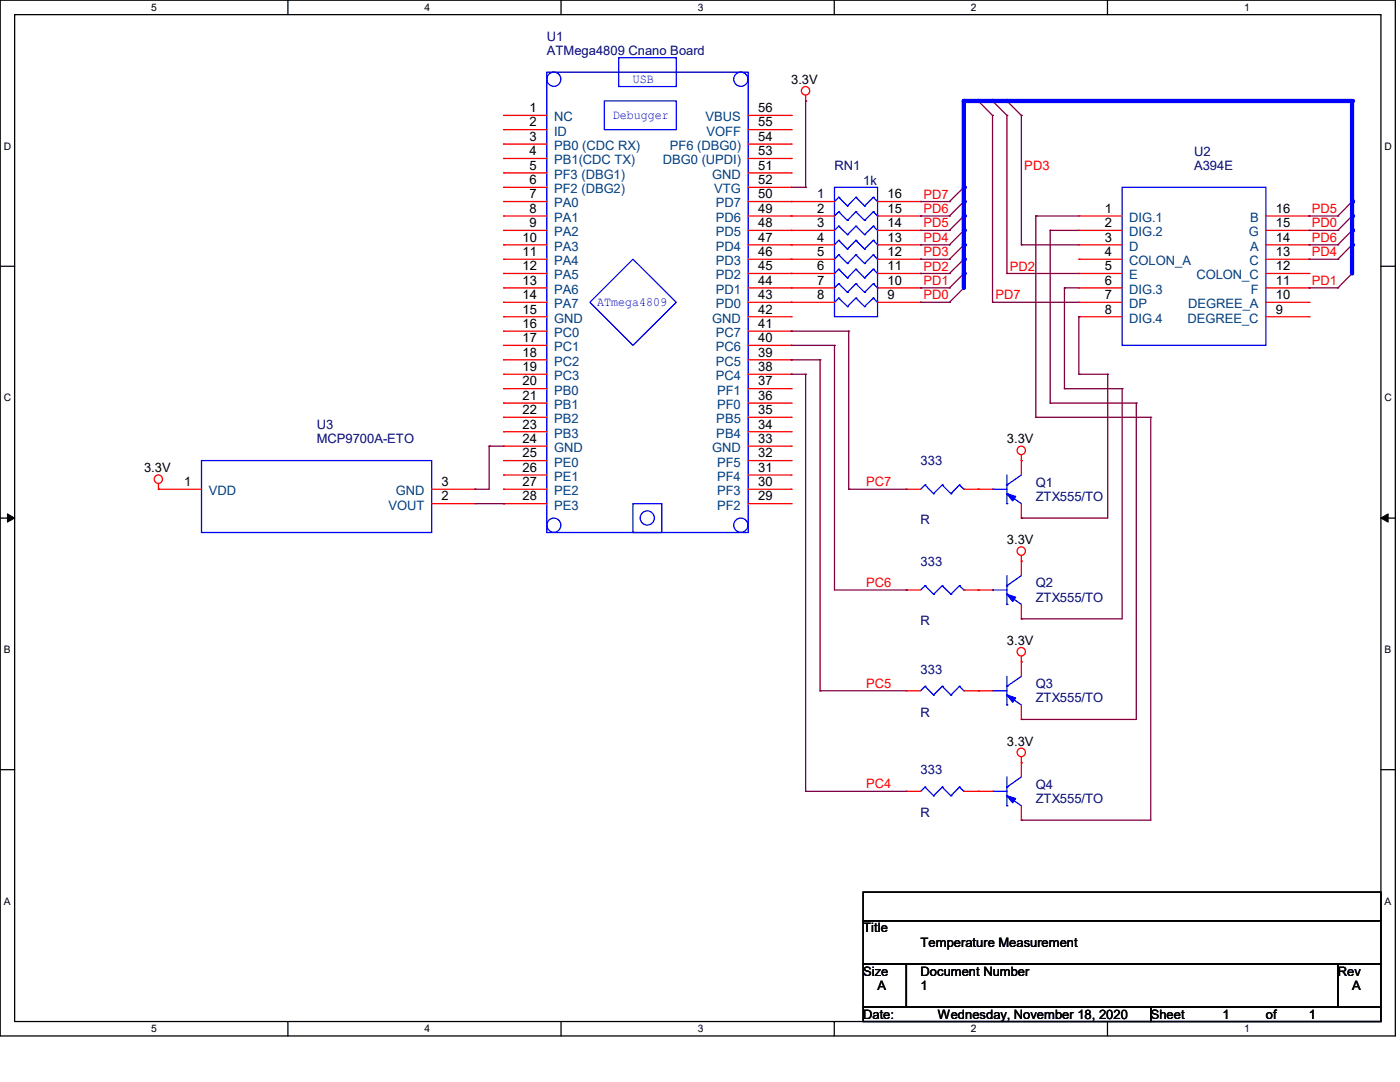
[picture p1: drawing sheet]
<svg xmlns="http://www.w3.org/2000/svg" width="279mm" height="216mm" viewBox="0 0 279 216" stroke-linecap="round" stroke-linejoin="round" font-family="sans-serif">
<path d="M0 0h278.5v206.7h-278.5zM2.9 2.9h272.7v200.9h-272.7z" fill="none" stroke="#000" stroke-width=".25"/>
<g fill="#fff">
<path d="M30.2 .3h1.1v2.3h-1.1z"/>
<path d="M30.2 204.1h1.1v2.3h-1.1z"/>
</g>
<path d="M57.4 0v2.9M57.4 203.8v2.9" fill="none" stroke="#000" stroke-width=".25"/>
<g fill="#fff">
<path d="M84.7 .3h1.1v2.3h-1.1z"/>
<path d="M84.7 204.1h1.1v2.3h-1.1z"/>
</g>
<path d="M112 0v2.9M112 203.8v2.9" fill="none" stroke="#000" stroke-width=".25"/>
<g fill="#fff">
<path d="M139.2 .3h1.1v2.3h-1.1z"/>
<path d="M139.2 204.1h1.1v2.3h-1.1z"/>
</g>
<path d="M166.5 0v2.9M166.5 203.8v2.9" fill="none" stroke="#000" stroke-width=".25"/>
<g fill="#fff">
<path d="M193.8 .3h1.1v2.3h-1.1z"/>
<path d="M193.8 204.1h1.1v2.3h-1.1z"/>
</g>
<path d="M221 0v2.9M221 203.8v2.9" fill="none" stroke="#000" stroke-width=".25"/>
<g fill="#fff">
<path d="M248.3 .3h1.1v2.3h-1.1z"/>
<path d="M248.3 204.1h1.1v2.3h-1.1z"/>
<path d="M.8 28h1.4v2.3h-1.4z"/>
<path d="M276.3 28h1.4v2.3h-1.4z"/>
<path d="M.8 78.2h1.4v2.3h-1.4z"/>
<path d="M276.3 78.2h1.4v2.3h-1.4z"/>
</g>
<path d="M0 53.1h2.9M275.6 53.1h2.9" fill="none" stroke="#000" stroke-width=".25"/>
<g fill="#fff">
<path d="M.8 128.5h1.3v2.2h-1.3z"/>
<path d="M276.3 128.5h1.3v2.2h-1.3z"/>
</g>
<path d="M0 103.4h2.9M275.6 103.4h2.9" fill="none" stroke="#000" stroke-width=".25"/>
<path d="M1.5 102.5l1.4 .9-1.4 .8zM275.6 103.4l1.4-.9v1.7z" fill="#000" stroke="#000" stroke-width=".2"/>
<g fill="#fff">
<path d="M.8 178.7h1.3v2.2h-1.3z"/>
<path d="M276.3 178.7h1.3v2.2h-1.3z"/>
</g>
<path d="M0 153.6h2.9M275.6 153.6h2.9M172.3 178h103.3v5.7h-103.3zM172.3 183.7h103.3v8.7h-103.3zM172.3 192.4h8.6v8.6h-8.6zM180.9 192.4h86.1v8.6h-86.1zM267 192.4h8.6v8.6h-8.6zM172.3 201h57.4v2.8h-57.4zM229.7 201h45.9v2.8h-45.9z" fill="none" stroke="#000" stroke-width=".25"/>
<g fill="none" stroke="#f00" stroke-width=".25">
<path d="M160.8 19v1.2M100.5 23h.1M100.5 28.7h.1M100.5 25.9h.1M100.5 31.6h.1M100.5 34.5h.1M100.5 37.4h.1M100.5 23h8.6M100.5 28.7h8.6M100.5 25.9h8.6M100.5 31.6h8.6M100.5 34.5h8.6"/>
<path d="M100.5 37.4h8.6M149.3 23h8.6M149.3 28.7h8.6M149.3 25.9h8.6M149.3 31.6h8.6M149.3 34.5h8.6M149.3 37.4h8.6M157.9 34.5h.1M157.9 31.6h.1M157.9 28.7h.1M157.9 25.9h.1M157.9 23h.1"/>
<path d="M157.9 37.4h.1M160.8 20.2h.1M100.5 40.2h.1M100.5 43.1h.1M100.5 46h.1M100.5 48.9h.1M100.5 51.7h.1M100.5 54.6h.1M100.5 57.4h.1M100.5 40.2h8.6M100.5 43.1h8.6M100.5 46h8.6"/>
<path d="M100.5 48.9h8.6M100.5 51.7h8.6M100.5 54.6h8.6M100.5 57.4h8.6M149.3 40.2h17.2M149.3 43.1h17.2M149.3 46h17.2M149.3 48.9h17.2M149.3 51.7h17.2M149.3 54.6h17.2M149.3 57.4h17.2M157.9 57.4h.1"/>
<path d="M157.9 54.6h.1M157.9 51.7h.1M157.9 48.9h.1M157.9 46h.1M157.9 43.1h.1M157.9 40.2h.1M175.1 40.2h8.6M175.1 43.1h8.6M175.1 46h8.6M175.1 48.9h8.6M175.1 51.7h8.6M175.1 54.6h8.6"/>
<path d="M175.1 57.4h8.6M183.7 57.4h.1M183.7 54.6h.1M183.7 51.7h.1M183.7 48.9h.1M183.7 46h.1M183.7 43.1h.1M183.7 40.2h.1M215.3 43.1h.1M215.3 46h.1M215.3 48.9h.1M215.3 51.7h.1"/>
<path d="M215.3 54.6h.1M215.3 57.4h.1M215.3 43.1h8.6M215.3 46h8.6M215.3 48.9h8.6M215.3 51.7h8.6M215.3 54.6h8.6M215.3 57.4h8.6M252.6 43.1h8.6M252.6 46h8.6M252.6 48.9h8.6M252.6 51.7h8.6"/>
<path d="M252.6 54.6h8.6M252.6 57.4h8.6M261.2 57.4h.1M261.2 54.6h.1M261.2 51.7h.1M261.2 48.9h.1M261.2 46h.1M261.2 43.1h.1M100.5 60.3h.1M100.5 66.1h.1M100.5 68.9h.1M100.5 71.8h.1"/>
<path d="M100.5 74.7h.1M100.5 63.2h.1M100.5 77.6h.1M100.5 60.3h8.6M100.5 66.1h8.6M100.5 68.9h8.6M100.5 71.8h8.6M100.5 74.7h8.6M100.5 63.2h8.6M100.5 77.6h8.6M149.3 60.3h17.2M149.3 66.1h8.6"/>
<path d="M149.3 68.9h8.6M149.3 71.8h8.6M149.3 74.7h8.6M149.3 63.2h8.6M149.3 77.6h8.6M157.9 60.3h.1M157.9 77.6h.1M157.9 74.7h.1M157.9 71.8h.1M157.9 68.9h.1M157.9 66.1h.1M157.9 63.2h.1"/>
<path d="M175.1 60.3h8.6M183.7 60.3h.1M215.3 60.3h.1M215.3 63.2h.1M215.3 60.3h8.6M215.3 63.2h8.6M252.6 60.3h8.6M252.6 63.2h8.6M261.2 63.2h.1M261.2 60.3h.1M31.6 97.6h.1M31.6 96.5v1.1"/>
<path d="M31.6 97.6h8.6M86.1 97.6h8.7M94.8 97.6h.1M100.5 80.4h.1M100.5 83.3h.1M100.5 86.1h.1M100.5 89h.1M100.5 91.9h.1M100.5 94.8h.1M100.5 97.6h.1M100.5 80.4h8.6M100.5 83.3h8.6"/>
<path d="M100.5 86.1h8.6M100.5 89h8.6M100.5 91.9h8.6M100.5 94.8h8.6M100.5 97.6h8.6M149.3 80.4h8.6M149.3 83.3h8.6M149.3 86.1h8.6M149.3 89h8.6M149.3 91.9h8.6M149.3 94.8h8.6M149.3 97.6h8.6"/>
<path d="M157.9 97.6h.1M157.9 94.8h.1M157.9 91.9h.1M157.9 89h.1M157.9 86.1h.1M157.9 83.3h.1M157.9 80.4h.1M180.9 97.6h.1M180.9 97.6h2.8M192.4 97.6h5.7M195.2 97.6h.1M203.8 91.9h.1"/>
<path d="M203.8 90.8v4M86.1 100.5h8.7M94.8 100.5h.1M100.5 100.5h.1M100.5 100.5h8.6M149.3 100.5h8.6M157.9 100.5h.1M180.9 117.7h.1M180.9 117.7h2.8M192.4 117.7h5.7M195.2 117.7h.1M203.8 112h.1"/>
<path d="M203.8 103.4h.1M203.8 100.5v2.9M203.8 110.8v4.1M180.9 137.8h.1M180.9 137.8h2.8M192.4 137.8h5.7M195.2 137.8h.1M203.8 132.1h.1M203.8 123.5h.1M203.8 120.6v2.9M203.8 130.9v4.1M180.9 157.9h.1"/>
<path d="M180.9 157.9h2.8M192.4 157.9h5.7M195.2 157.9h.1M203.8 152.2h.1M203.8 143.6h.1M203.8 140.7v2.9M203.8 151v4M203.8 163.7h.1M203.8 160.8v2.9"/>
<circle cx="160.8" cy="18.1" r=".83"/>
<circle cx="31.6" cy="95.6" r=".83"/>
<circle cx="203.8" cy="89.9" r=".83"/>
<circle cx="203.8" cy="110" r=".83"/>
<circle cx="203.8" cy="130" r=".83"/>
<circle cx="203.8" cy="150.1" r=".83"/>
</g>
<g fill="none" stroke="#800040" stroke-width=".25">
<path d="M160.8 20.2h.1M160.8 20.2v17.2M192.4 37.4l-2.9 2.8M195.2 20.2h.1M195.2 20.2l2.9 2.8M198.1 20.2h.1M198.1 20.2l2.9 2.8M201 20.2h.1M201 20.2l2.8 2.8M189.5 40.2h.1M189.5 43.1h.1M189.5 46h.1"/>
<path d="M189.5 48.9h.1M189.5 51.7h.1M189.5 54.6h.1M189.5 57.4h.1M192.4 40.2l-2.9 2.9M192.4 43.1l-2.9 2.9M192.4 46l-2.9 2.9M192.4 48.9l-2.9 2.8M192.4 51.7l-2.9 2.9M192.4 54.6l-2.9 2.8M192.4 57.4l-2.9 2.9M267 43.1h.1"/>
<path d="M267 46h.1M267 48.9h.1M267 51.7h.1M267 57.4h.1M269.8 40.2l-2.8 2.9M269.8 43.1l-2.8 2.9M269.8 46l-2.8 2.9M269.8 48.9l-2.8 2.8M269.8 54.6l-2.8 2.8M189.5 60.3h.1"/>
</g>
<g fill="none" stroke="#00f" stroke-width=".25">
<path d="M109.1 14.4h40.2v91.9h-40.2zM123.5 11.5h11.5v5.8h-11.5zM120.6 20.2h14.4v5.7h-14.4zM166.5 37.4h8.6v25.8h-8.6zM167.4 39.4h.1M167.4 39.4l1.7 1.7M167.4 39.4l-.9 .8M170.8 39.4h.1M170.8 39.4l1.8 1.7M170.8 39.4l-1.7 1.7M174.3 39.4h.1M174.3 39.4l.8 .8"/>
<path d="M174.3 39.4l-1.7 1.7M223.9 37.4h28.7v31.5h-28.7zM167.4 42.2h.1M167.4 45.1h.1M167.4 48h.1M167.4 50.8h.1M167.4 53.7h.1M167.4 56.6h.1M167.4 59.5h.1M167.4 42.2l1.7 1.8M167.4 42.2l-.9 .9M167.4 45.1l1.7 1.7"/>
<path d="M167.4 45.1l-.9 .9M167.4 48l1.7 1.7M167.4 48l-.9 .9M167.4 50.8l1.7 1.8M167.4 50.8l-.9 .9M167.4 53.7l1.7 1.8M167.4 53.7l-.9 .9M167.4 56.6l1.7 1.7M167.4 56.6l-.9 .8M167.4 59.5l1.7 1.7M167.4 59.5l-.9 .8M169.1 41.1h.1"/>
<path d="M169.1 44h.1M169.1 46.8h.1M169.1 49.7h.1M169.1 52.6h.1M169.1 55.5h.1M169.1 58.3h.1M170.8 42.2h.1M170.8 45.1h.1M170.8 48h.1M170.8 50.8h.1M170.8 53.7h.1M170.8 56.6h.1"/>
<path d="M170.8 59.5h.1M170.8 42.2l1.8 1.8M170.8 42.2l-1.7 1.8M170.8 45.1l1.8 1.7M170.8 45.1l-1.7 1.7M170.8 48l1.8 1.7M170.8 48l-1.7 1.7M170.8 50.8l1.8 1.8M170.8 50.8l-1.7 1.8M170.8 53.7l1.8 1.8M170.8 53.7l-1.7 1.8M170.8 56.6l1.8 1.7"/>
<path d="M170.8 56.6l-1.7 1.7M170.8 59.5l1.8 1.7M170.8 59.5l-1.7 1.7M172.6 41.1h.1M172.6 44h.1M172.6 46.8h.1M172.6 49.7h.1M172.6 52.6h.1M172.6 55.5h.1M172.6 58.3h.1M174.3 42.2h.1M174.3 45.1h.1"/>
<path d="M174.3 48h.1M174.3 50.8h.1M174.3 53.7h.1M174.3 56.6h.1M174.3 59.5h.1M174.3 42.2l.8 .9M174.3 42.2l-1.7 1.8M174.3 45.1l.8 .9M174.3 45.1l-1.7 1.7M174.3 48l.8 .9M174.3 48l-1.7 1.7M174.3 50.8l.8 .9"/>
<path d="M174.3 50.8l-1.7 1.8M174.3 53.7l.8 .9M174.3 53.7l-1.7 1.8M174.3 56.6l.8 .8M174.3 56.6l-1.7 1.7M174.3 59.5l.8 .8M174.3 59.5l-1.7 1.7M175.1 40.2h.1M175.1 43.1h.1M175.1 46h.1M175.1 48.9h.1M175.1 51.7h.1"/>
<path d="M175.1 54.6h.1M175.1 57.4h.1M117.7 60.3l8.6-8.6 8.7 8.6-8.7 8.6zM169.1 61.2h.1M172.6 61.2h.1M175.1 60.3h.1M40.2 91.9h45.9v14.4h-45.9zM184.6 96.8h.1M184.6 96.8l-.9 .8M184.6 96.8l1.7 1.7M186.3 98.5h.1M188 96.8h.1"/>
<path d="M188 96.8l-1.7 1.7M188 96.8l1.8 1.7M189.8 98.5h.1M191.5 96.8h.1M191.5 96.8l-1.7 1.7M191.5 96.8l.9 .8M192.4 97.6h.1M198.1 97.6h.1M198.1 97.6h2.9M201 96.8h.1M201 98.5h.1M201 98.5l2.8 2"/>
<path d="M201 94.8v5.7M203.8 94.8l-2.8 2M126.3 100.5h5.8v5.8h-5.8zM184.6 116.9h.1M184.6 116.9l-.9 .8M184.6 116.9l1.7 1.7M186.3 118.6h.1M188 116.9h.1M188 116.9l-1.7 1.7M188 116.9l1.8 1.7M189.8 118.6h.1M191.5 116.9h.1"/>
<path d="M191.5 116.9l-1.7 1.7M191.5 116.9l.9 .8M192.4 117.7h.1M198.1 117.7h.1M198.1 117.7h2.9M201 100.5h.1M201 116.9h.1M201 118.6h.1M201 114.9v5.7M201 118.6l2.8 2M203.8 114.9l-2.8 2M184.6 136.9h.1"/>
<path d="M184.6 136.9l-.9 .9M184.6 136.9l1.7 1.8M186.3 138.7h.1M188 136.9h.1M188 136.9l-1.7 1.8M188 136.9l1.8 1.8M189.8 138.7h.1M191.5 136.9h.1M191.5 136.9l-1.7 1.8M191.5 136.9l.9 .9M192.4 137.8h.1M198.1 137.8h.1"/>
<path d="M198.1 137.8h2.9M201 120.6h.1M201 136.9h.1M201 138.7h.1M201 135v5.7M201 138.7l2.8 2M203.8 135l-2.8 1.9M184.6 157.1h.1M184.6 157.1l-.9 .8M184.6 157.1l1.7 1.7M186.3 158.8h.1M188 157.1h.1"/>
<path d="M188 157.1l-1.7 1.7M188 157.1l1.8 1.7M189.8 158.8h.1M191.5 157.1h.1M191.5 157.1l-1.7 1.7M191.5 157.1l.9 .8M192.4 157.9h.1M198.1 157.9h.1M198.1 157.9h2.9M201 140.7h.1M201 157.1h.1M201 158.8h.1"/>
<path d="M201 155v5.8M201 158.8l2.8 2M203.8 155l-2.8 2.1M201 160.8h.1"/>
<circle cx="110.5" cy="15.8" r="1.41"/>
<circle cx="147.8" cy="15.8" r="1.42"/>
<circle cx="110.5" cy="104.8" r="1.41"/>
<circle cx="129.2" cy="103.4" r="1.42"/>
<circle cx="147.8" cy="104.8" r="1.42"/>
</g>
<g fill="#00f" stroke="#00f" stroke-width=".25">
<path d="M201 98.5l1.7 .6-.6 .8z"/>
<path d="M201 118.6l1.7 .6-.6 .8z"/>
<path d="M201 138.7l1.7 .6-.6 .8z"/>
<path d="M201 158.8l1.7 .5-.6 .9z"/>
</g>
<path d="M192.4 20.2h2.8" fill="none" stroke="#00f" stroke-width=".85"/>
<circle cx="192.4" cy="20.2" r=".42" fill="#00f"/>
<path d="M192.4 20.2v17.2" fill="none" stroke="#00f" stroke-width=".85"/>
<circle cx="192.4" cy="20.2" r=".42" fill="#00f"/>
<path d="M195.2 20.2h2.9" fill="none" stroke="#00f" stroke-width=".85"/>
<circle cx="195.2" cy="20.2" r=".42" fill="#00f"/>
<path d="M198.1 20.2h2.9" fill="none" stroke="#00f" stroke-width=".85"/>
<circle cx="198.1" cy="20.2" r=".42" fill="#00f"/>
<path d="M201 20.2h68.8" fill="none" stroke="#00f" stroke-width=".85"/>
<circle cx="201" cy="20.2" r=".42" fill="#00f"/>
<path d="M269.8 20.2v20" fill="none" stroke="#00f" stroke-width=".85"/>
<circle cx="269.8" cy="20.2" r=".42" fill="#00f"/>
<path d="M157.9 37.4h2.9M160.8 37.4h.1M198.1 23h.1M198.1 23v37.3M201 23h.1M201 23v31.6M203.8 23h.1M203.8 23v25.9" fill="none" stroke="#800040" stroke-width=".25"/>
<path d="M192.4 37.4v2.8" fill="none" stroke="#00f" stroke-width=".85"/>
<circle cx="192.4" cy="37.4" r=".42" fill="#00f"/>
<path d="M183.7 40.2h.1M183.7 40.2h5.8" fill="none" stroke="#800040" stroke-width=".25"/>
<path d="M192.4 40.2v2.9" fill="none" stroke="#00f" stroke-width=".85"/>
<circle cx="192.4" cy="40.2" r=".42" fill="#00f"/>
<path d="M269.8 40.2v2.9" fill="none" stroke="#00f" stroke-width=".85"/>
<circle cx="269.8" cy="40.2" r=".42" fill="#00f"/>
<path d="M183.7 43.1h.1M183.7 43.1h5.8" fill="none" stroke="#800040" stroke-width=".25"/>
<path d="M192.4 43.1v2.9" fill="none" stroke="#00f" stroke-width=".85"/>
<circle cx="192.4" cy="43.1" r=".42" fill="#00f"/>
<path d="M206.7 43.1h.1M206.7 43.1v40.2M206.7 43.1h8.6M261.2 43.1h.1M261.2 43.1h5.8" fill="none" stroke="#800040" stroke-width=".25"/>
<path d="M269.8 43.1v2.9" fill="none" stroke="#00f" stroke-width=".85"/>
<circle cx="269.8" cy="43.1" r=".42" fill="#00f"/>
<path d="M183.7 46h.1M183.7 46h5.8" fill="none" stroke="#800040" stroke-width=".25"/>
<path d="M192.4 46v2.9" fill="none" stroke="#00f" stroke-width=".85"/>
<circle cx="192.4" cy="46" r=".42" fill="#00f"/>
<path d="M209.6 46h.1M209.6 46h5.7M209.6 46v34.4M261.2 46h.1M261.2 46h5.8" fill="none" stroke="#800040" stroke-width=".25"/>
<path d="M269.8 46v2.9" fill="none" stroke="#00f" stroke-width=".85"/>
<circle cx="269.8" cy="46" r=".42" fill="#00f"/>
<path d="M183.7 48.9h.1M183.7 48.9h5.8" fill="none" stroke="#800040" stroke-width=".25"/>
<path d="M192.4 48.9v2.8" fill="none" stroke="#00f" stroke-width=".85"/>
<circle cx="192.4" cy="48.9" r=".42" fill="#00f"/>
<path d="M203.8 48.9h.1M203.8 48.9h11.5M261.2 48.9h.1M261.2 48.9h5.8" fill="none" stroke="#800040" stroke-width=".25"/>
<path d="M269.8 48.9v5.7" fill="none" stroke="#00f" stroke-width=".85"/>
<circle cx="269.8" cy="48.9" r=".42" fill="#00f"/>
<path d="M183.7 51.7h.1M183.7 51.7h5.8" fill="none" stroke="#800040" stroke-width=".25"/>
<path d="M192.4 51.7v2.9" fill="none" stroke="#00f" stroke-width=".85"/>
<circle cx="192.4" cy="51.7" r=".42" fill="#00f"/>
<path d="M183.7 54.6h.1M183.7 54.6h5.8M261.2 51.7h.1M261.2 51.7h5.8" fill="none" stroke="#800040" stroke-width=".25"/>
<path d="M192.4 54.6v2.8" fill="none" stroke="#00f" stroke-width=".85"/>
<circle cx="192.4" cy="54.6" r=".42" fill="#00f"/>
<g fill="none" stroke="#800040" stroke-width=".25">
<path d="M183.7 57.4h.1M183.7 57.4h5.8M201 54.6h.1M201 54.6h14.3M212.4 57.4h.1M212.4 57.4h2.9M212.4 57.4v20.2M261.2 57.4h.1M261.2 57.4h5.8M157.9 66.1h.1M157.9 68.9h.1M157.9 71.8h.1"/>
<path d="M157.9 74.7h.1M157.9 66.1h11.5M157.9 68.9h8.6M157.9 71.8h5.8M157.9 74.7h2.9M160.8 74.7h.1M160.8 74.7v83.2M163.7 71.8h.1M163.7 71.8v66M166.5 68.9h.1M166.5 68.9v48.8h14.4M169.4 66.1h.1"/>
<path d="M169.4 66.1v31.5M183.7 60.3h.1M183.7 60.3h5.8M198.1 60.3h.1M198.1 60.3h17.2M212.4 77.6h.1M212.4 77.6h11.5M215.3 63.2h.1M215.3 74.7h.1M215.3 63.2v11.5M215.3 74.7h5.8M221.1 74.7h.1"/>
<path d="M221.1 74.7v28.7h-17.3M223.9 77.6h.1M223.9 77.6v45.9h-20.1M94.8 97.6h.1M97.6 89h.1M97.6 89v8.6h-2.8M97.6 89h2.9M169.4 97.6h.1M169.4 97.6h11.5M206.7 83.3h.1M206.7 83.3h23M209.6 80.4h.1"/>
<path d="M209.6 80.4h17.2M226.8 80.4h.1M226.8 80.4v63.2h-23M229.7 83.3h.1M229.7 83.3v80.4h-25.9M94.8 100.5h5.7M100.5 100.5h.1M180.9 117.7h.1M203.8 103.4h.1M163.7 137.8h.1M163.7 137.8h17.2M203.8 123.5h.1"/>
<path d="M160.8 157.9h.1M160.8 157.9h20.1M203.8 143.6h.1M203.8 163.7h.1"/>
</g>
<g font-size="2.6" fill="#000080">
<text x="109.1" y="8.1">U1</text>
<text x="109.1" y="11">ATMega4809 Cnano Board</text>
<text x="166.5" y="34">RN1</text>
<text x="238.3" y="31.1">U2</text>
<text x="238.3" y="34">A394E</text>
<text x="172.3" y="36.8">1k</text>
<text x="63.2" y="85.6">U3</text>
<text x="63.2" y="88.5">MCP9700A-ETO</text>
<text x="183.7" y="92.8">333</text>
<text x="206.7" y="97.1">Q1</text>
<text x="206.7" y="99.9">ZTX555/TO</text>
<text x="183.7" y="104.6">R</text>
<text x="183.7" y="112.9">333</text>
<text x="206.7" y="117.2">Q2</text>
<text x="183.7" y="124.6">R</text>
<text x="206.7" y="120.1">ZTX555/TO</text>
<text x="183.7" y="134.4">333</text>
<text x="206.7" y="137.3">Q3</text>
<text x="183.7" y="143">R</text>
<text x="206.7" y="140.2">ZTX555/TO</text>
<text x="183.7" y="154.5">333</text>
<text x="206.7" y="157.4">Q4</text>
<text x="206.7" y="160.2">ZTX555/TO</text>
<text x="183.7" y="163.1">R</text>
</g>
<g font-size="2.6" fill="#00f">
<text x="126.3" y="16.5">USB</text>
<text x="122.3" y="23.7">Debugger</text>
<text x="119.2" y="61">ATmega4809</text>
</g>
<g font-size="2.6">
<text x="157.9" y="16.7">3.3V</text>
<text x="105.7" y="22.4">1</text>
<text x="151.3" y="22.4">56</text>
<text x="105.7" y="28.1">3</text>
<text x="105.7" y="25.2">2</text>
<text x="151.3" y="28.1">54</text>
<text x="151.3" y="25.2">55</text>
<text x="105.7" y="31">4</text>
<text x="105.7" y="33.9">5</text>
<text x="151.3" y="33.9">51</text>
<text x="151.3" y="31">53</text>
<text x="105.7" y="39.6">7</text>
<text x="105.7" y="36.7">6</text>
<text x="151.3" y="39.6">50</text>
<text x="151.3" y="36.7">52</text>
<text x="163.1" y="39.6">1</text>
<text x="177.1" y="39.6">16</text>
<text x="105.7" y="42.5">8</text>
<text x="105.7" y="45.3">9</text>
<text x="151.3" y="45.3">48</text>
<text x="151.3" y="42.5">49</text>
<text x="163.1" y="42.5">2</text>
<text x="163.1" y="45.3">3</text>
<text x="177.1" y="45.3">14</text>
<text x="177.1" y="42.5">15</text>
<text x="220.5" y="42.5">1</text>
<text x="220.5" y="45.3">2</text>
<text x="254.6" y="45.3">15</text>
<text x="254.6" y="42.5">16</text>
<text x="104.3" y="48.2">10</text>
<text x="104.3" y="51.1">11</text>
<text x="104.3" y="53.9">12</text>
<text x="151.3" y="53.9">45</text>
<text x="151.3" y="51.1">46</text>
<text x="151.3" y="48.2">47</text>
<text x="163.1" y="48.2">4</text>
<text x="163.1" y="51.1">5</text>
<text x="163.1" y="53.9">6</text>
<text x="177.1" y="53.9">11</text>
<text x="177.1" y="51.1">12</text>
<text x="177.1" y="48.2">13</text>
<text x="220.5" y="48.2">3</text>
<text x="220.5" y="51.1">4</text>
<text x="220.5" y="53.9">5</text>
<text x="254.6" y="53.9">12</text>
<text x="254.6" y="51.1">13</text>
<text x="254.6" y="48.2">14</text>
<text x="104.3" y="56.8">13</text>
<text x="104.3" y="59.7">14</text>
<text x="151.3" y="59.7">43</text>
<text x="151.3" y="56.8">44</text>
<text x="163.1" y="56.8">7</text>
<text x="163.1" y="59.7">8</text>
<text x="177.1" y="59.7">9</text>
<text x="177.1" y="56.8">10</text>
<text x="220.5" y="56.8">6</text>
<text x="220.5" y="59.7">7</text>
<text x="254.6" y="59.7">10</text>
<text x="254.6" y="56.8">11</text>
<text x="104.3" y="65.4">16</text>
<text x="104.3" y="62.6">15</text>
<text x="151.3" y="65.4">41</text>
<text x="151.3" y="62.6">42</text>
<text x="220.5" y="62.6">8</text>
<text x="254.6" y="62.6">9</text>
<text x="104.3" y="68.3">17</text>
<text x="104.3" y="71.2">18</text>
<text x="151.3" y="71.2">39</text>
<text x="151.3" y="68.3">40</text>
<text x="104.3" y="74">19</text>
<text x="104.3" y="76.9">20</text>
<text x="151.3" y="76.9">37</text>
<text x="151.3" y="74">38</text>
<text x="104.3" y="79.8">21</text>
<text x="104.3" y="82.6">22</text>
<text x="151.3" y="82.6">35</text>
<text x="151.3" y="79.8">36</text>
<text x="104.3" y="85.5">23</text>
<text x="104.3" y="88.4">24</text>
<text x="151.3" y="88.4">33</text>
<text x="151.3" y="85.5">34</text>
<text x="201" y="88.5">3.3V</text>
<text x="28.7" y="94.2">3.3V</text>
<text x="104.3" y="91.3">25</text>
<text x="104.3" y="94.1">26</text>
<text x="151.3" y="94.1">31</text>
<text x="151.3" y="91.3">32</text>
<text x="36.8" y="97">1</text>
<text x="88.1" y="99.9">2</text>
<text x="88.1" y="97">3</text>
<text x="104.3" y="97">27</text>
<text x="104.3" y="99.9">28</text>
<text x="151.3" y="99.9">29</text>
<text x="151.3" y="97">30</text>
<text x="201" y="108.6">3.3V</text>
<text x="201" y="128.7">3.3V</text>
<text x="201" y="148.8">3.3V</text>
<text x="172.3" y="186.1">Title</text>
<text x="183.7" y="188.9">Temperature Measurement</text>
<text x="172.3" y="194.7">Size</text>
<text x="175.1" y="197.6">A</text>
<text x="183.7" y="194.7">Document Number</text>
<text x="183.7" y="197.6">1</text>
<text x="267" y="194.7">Rev</text>
<text x="269.8" y="197.6">A</text>
<text x="172.3" y="203.3">Date:</text>
<text x="187.2" y="203.3">Wednesday, November 18, 2020</text>
<text x="229.7" y="203.3">Sheet</text>
<text x="244" y="203.3">1</text>
<text x="252.6" y="203.3">of</text>
<text x="261.2" y="203.3">1</text>
</g>
<g font-size="2.6" fill="#004080">
<text x="110.6" y="24.2">NC</text>
<text x="110.6" y="29.9">PB0 (CDC RX)</text>
<text x="110.6" y="27.1">ID</text>
<text x="133.7" y="29.9">PF6 (DBG0)</text>
<text x="140.8" y="24.2">VBUS</text>
<text x="141" y="27.1">VOFF</text>
<text x="110.6" y="32.8">PB1(CDC TX)</text>
<text x="110.6" y="35.7">PF3 (DBG1)</text>
<text x="132.3" y="32.8">DBG0 (UPDI)</text>
<text x="142.2" y="35.7">GND</text>
<text x="110.6" y="41.4">PA0</text>
<text x="110.6" y="38.6">PF2 (DBG2)</text>
<text x="142.5" y="38.6">VTG</text>
<text x="142.8" y="41.4">PD7</text>
<text x="110.6" y="44.3">PA1</text>
<text x="110.6" y="47.2">PA2</text>
<text x="142.8" y="47.2">PD5</text>
<text x="142.8" y="44.3">PD6</text>
<text x="225.4" y="44.3">DIG.1</text>
<text x="225.4" y="47.2">DIG.2</text>
<text x="249.2" y="47.2">G</text>
<text x="249.5" y="44.3">B</text>
<text x="110.6" y="50">PA3</text>
<text x="110.6" y="52.9">PA4</text>
<text x="142.8" y="52.9">PD3</text>
<text x="142.8" y="50">PD4</text>
<text x="225.4" y="50">D</text>
<text x="225.4" y="52.9">COLON_A</text>
<text x="249.3" y="52.9">C</text>
<text x="249.5" y="50">A</text>
<text x="110.6" y="55.8">PA5</text>
<text x="110.6" y="58.6">PA6</text>
<text x="142.8" y="58.6">PD1</text>
<text x="142.8" y="55.8">PD2</text>
<text x="225.4" y="55.8">E</text>
<text x="225.4" y="58.6">DIG.3</text>
<text x="238.8" y="55.8">COLON_C</text>
<text x="249.6" y="58.6">F</text>
<text x="110.6" y="61.5">PA7</text>
<text x="110.6" y="64.4">GND</text>
<text x="142.2" y="64.4">GND</text>
<text x="142.8" y="61.5">PD0</text>
<text x="225.4" y="61.5">DP</text>
<text x="225.4" y="64.4">DIG.4</text>
<text x="237" y="64.4">DEGREE_C</text>
<text x="237.1" y="61.5">DEGREE_A</text>
<text x="110.6" y="67.3">PC0</text>
<text x="110.6" y="70.1">PC1</text>
<text x="142.8" y="70.1">PC6</text>
<text x="142.8" y="67.3">PC7</text>
<text x="110.6" y="73">PC2</text>
<text x="110.6" y="75.9">PC3</text>
<text x="142.8" y="75.9">PC4</text>
<text x="142.8" y="73">PC5</text>
<text x="110.6" y="78.7">PB0</text>
<text x="110.6" y="81.6">PB1</text>
<text x="143.1" y="81.6">PF0</text>
<text x="143.1" y="78.7">PF1</text>
<text x="110.6" y="84.5">PB2</text>
<text x="110.6" y="87.3">PB3</text>
<text x="143" y="87.3">PB4</text>
<text x="143" y="84.5">PB5</text>
<text x="110.6" y="90.2">GND</text>
<text x="110.6" y="93.1">PE0</text>
<text x="110.6" y="96">PE1</text>
<text x="142.2" y="90.2">GND</text>
<text x="143.1" y="96">PF4</text>
<text x="143.1" y="93.1">PF5</text>
<text x="41.7" y="98.8">VDD</text>
<text x="77.5" y="101.7">VOUT</text>
<text x="79" y="98.8">GND</text>
<text x="110.6" y="98.8">PE2</text>
<text x="110.6" y="101.7">PE3</text>
<text x="143.1" y="101.7">PF2</text>
<text x="143.1" y="98.8">PF3</text>
</g>
<g font-size="2.6" fill="#f00">
<text x="204.4" y="33.9">PD3</text>
<text x="184.3" y="39.6">PD7</text>
<text x="184.3" y="42.5">PD6</text>
<text x="184.3" y="45.4">PD5</text>
<text x="261.8" y="42.5">PD5</text>
<text x="261.8" y="45.4">PD0</text>
<text x="184.3" y="48.3">PD4</text>
<text x="184.3" y="51.1">PD3</text>
<text x="184.3" y="54">PD2</text>
<text x="201.5" y="54">PD2</text>
<text x="261.8" y="48.3">PD6</text>
<text x="261.8" y="51.1">PD4</text>
<text x="184.3" y="56.9">PD1</text>
<text x="184.3" y="59.7">PD0</text>
<text x="198.7" y="59.7">PD7</text>
<text x="261.8" y="56.9">PD1</text>
<text x="172.8" y="97">PC7</text>
<text x="172.8" y="117.1">PC6</text>
<text x="172.8" y="137.2">PC5</text>
<text x="172.8" y="157.3">PC4</text>
</g>
<g font-size="2.1">
<text x="30.2" y="2.2">5</text>
<text x="84.7" y="2.2">4</text>
<text x="139.2" y="2.2">3</text>
<text x="193.8" y="2.2">2</text>
<text x="248.3" y="2.2">1</text>
<text x=".8" y="29.8">D</text>
<text x="276.3" y="29.8">D</text>
<text x=".8" y="80.1">C</text>
<text x="276.3" y="80.1">C</text>
<text x=".8" y="130.3">B</text>
<text x="276.3" y="130.3">B</text>
<text x=".8" y="180.5">A</text>
<text x="276.3" y="180.5">A</text>
<text x="30.2" y="206">5</text>
<text x="84.7" y="206">4</text>
<text x="139.2" y="206">3</text>
<text x="193.8" y="206">2</text>
<text x="248.3" y="206">1</text>
</g>
</svg>
